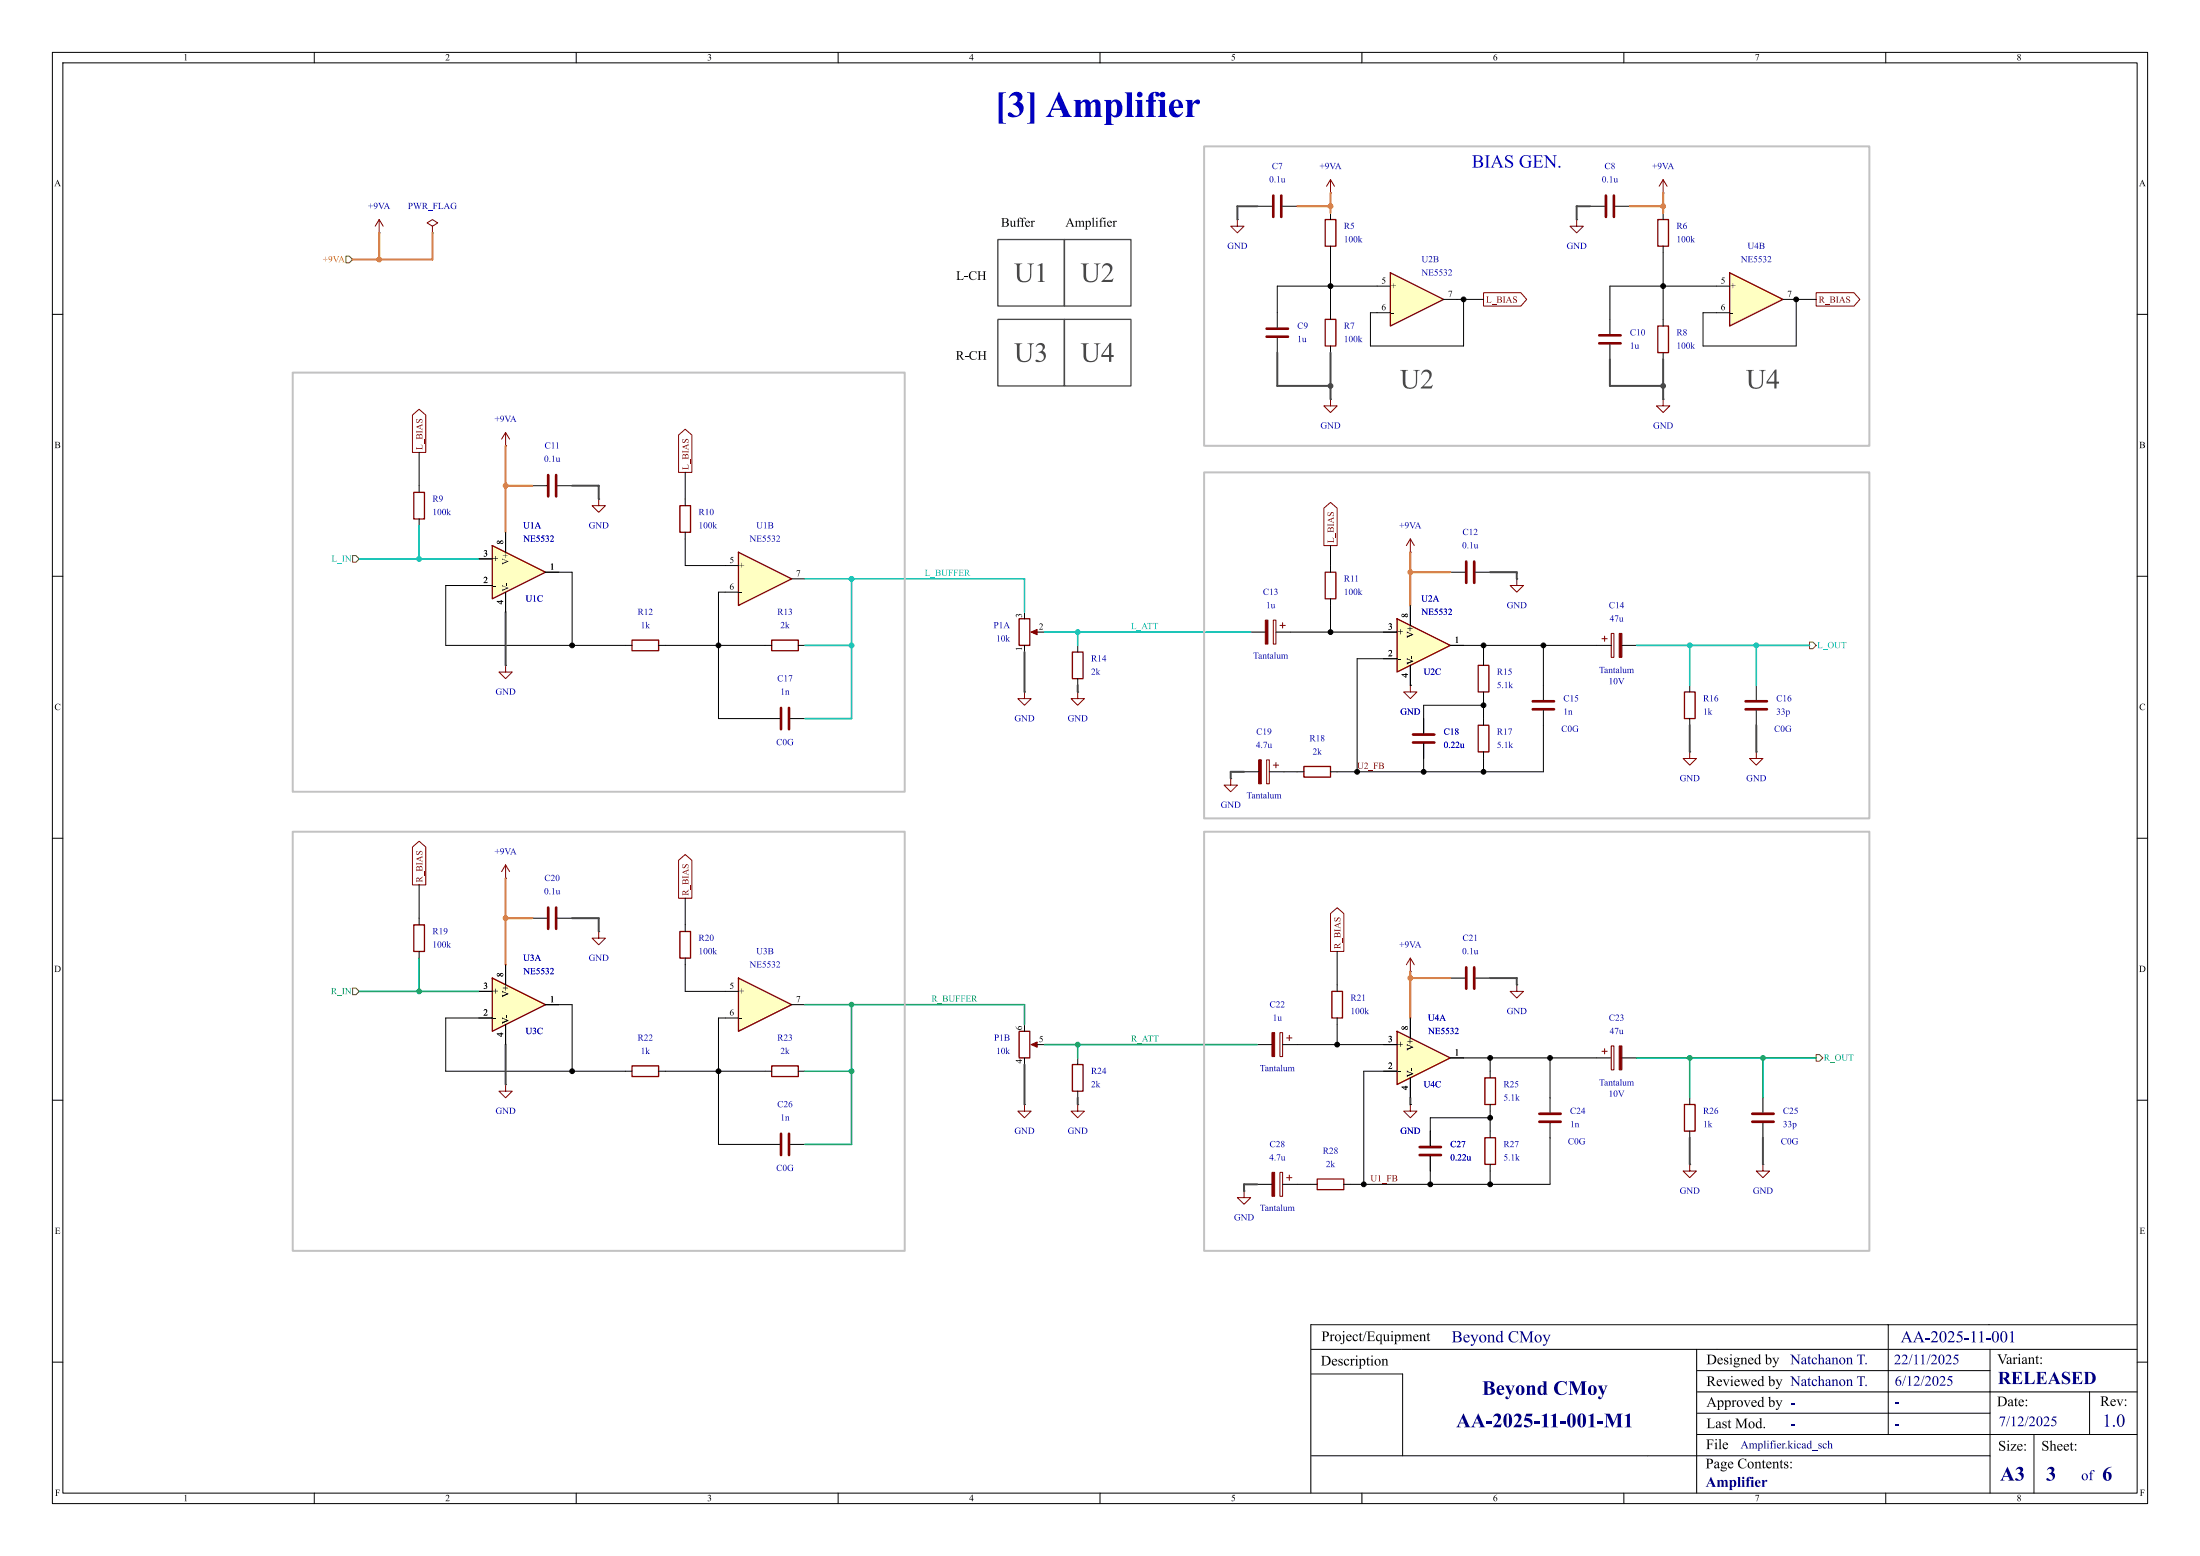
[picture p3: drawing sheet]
<svg xmlns="http://www.w3.org/2000/svg" width="420mm" height="297mm" viewBox="0 0 420 297" stroke-linecap="round" stroke-linejoin="round" font-family="sans-serif">
<g fill="none" stroke="#000" stroke-width=".19">
<path d="M10 10h400v277h-400zM12 12h396v273h-396zM60 10v2M110 10v2M160 10v2M210 10v2M260 10v2M310 10v2M360 10v2M10 60h2M408 60h2M10 110h2"/>
<path d="M408 110h2M10 160h2M408 160h2M10 210h2M408 210h2M10 260h2M250.2 252.9h157.7M250.3 257.6h17.2M267.6 257.6h112.1M408 260h2M250.3 277.9h129.6M250.3 262.3h17.5"/>
<path d="M324 265.7h84M324 261.6h55.9M324 269.7h55.9M388.3 273.8v11.2M398.9 265.7v8.1M60 285v2M110 285v2M160 285v2M210 285v2M260 285v2M310 285v2M360 285v2"/>
</g>
<path d="M341.9 271.9h.7v.2h-.7z" fill="#00007f"/>
<path d="M324 273.8h55.7" fill="none" stroke="#000" stroke-width=".19"/>
<path d="M361.8 267.8h.7v.2h-.7z" fill="#00007f"/>
<path d="M317.5 36.8h.1M205.7 123.2v1.3M205.7 129.5v1.3M250.2 252.9v32.1M323.9 257.6v27.4M360.5 252.9v20.9M379.8 257.6h28.2M379.9 257.6v27.4M267.8 262.3v15.6M379.8 273.8h28.2" fill="none" stroke="#000" stroke-width=".19"/>
<path d="M317.5 34.3l-.8 1.3M317.5 34.3l.8 1.3M317.5 34.3v2.5" fill="none" stroke="#840000" stroke-width=".19"/>
<path d="M204.7 124.5h2.1v5h-2.1z" fill="none" stroke="#840000" stroke-width=".25"/>
<path d="M94 186.7l10.1 5.1-10.1 5.1z" fill="#ffffc2"/>
<path d="M316.5 62.2h2v5.1h-2zM248.9 146.3h5.1v2h-5.1zM94 186.7l10.1 5.1-10.1 5.1zM254.3 189.2h2v5.1h-2zM251.5 225h5v2.1h-5z" fill="none" stroke="#840000" stroke-width=".25"/>
<g fill="none" stroke="#000" stroke-width=".19">
<path d="M317.5 61v1.2M317.5 67.3v1.3M238.8 120.7h2.8M243.6 120.7h2.8M269.2 130.8h.1M237.5 147.3h2.8M242.3 147.3h2.8M247.6 147.3h1.3M254 147.3h1.3M96.5 167.6h.1M91.4 189.2h2.6M91.4 194.3h2.6"/>
<path d="M96.5 184.2v3.8M96.5 195.6v3.8M104.1 191.8h2.6M240 199.4h2.8M244.9 199.4h2.7M255.3 188v1.2M255.3 194.3v1.3M269.2 185.4h.1M276.9 186.7h2.8M281.7 186.7h2.8M289.6 188h.1M269.2 210.8h.1"/>
<path d="M273 215.9v2.8M295.9 209.6v2.7M295.9 214.4v2.8M336.5 209.6v2.7M336.5 214.4v2.8M237.5 227.3h.1M240 226.1h2.8M244.9 226.1h2.7M250.2 226.1h1.3M256.5 226.1h1.3M273 220.7v2.8"/>
</g>
<g fill="none" stroke="#840000" stroke-width=".19">
<path d="M243.1 118.4h.5v4.5h-.5zM244.3 119.4h1.1M244.9 118.9v1M269.2 130.8v1.3h1.3l-1.3 1.3-1.2-1.3h1.2M241.8 145h.5v4.6h-.5zM243.1 146.1h1M243.6 145.5v1.1M96.5 165.1l-.7 1.3M96.5 165.1l.8 1.3M96.5 165.1v2.5M244.3 197.1h.6v4.6h-.6zM245.6 198.1h1"/>
<path d="M246.1 197.6v1M269.2 182.9l-.7 1.3M269.2 182.9l.8 1.3M269.2 182.9v2.5M289.6 188v1.2h1.2l-1.2 1.3-1.3-1.3h1.3M269.2 210.8v1.3h1.3l-1.3 1.3-1.2-1.3h1.2M237.5 227.3v1.3h1.3l-1.3 1.3-1.3-1.3h1.3M244.3 223.8h.6v4.5h-.6zM245.6 224.8h1M246.1 224.3v1"/>
</g>
<g fill="#840000" stroke="#840000" stroke-width=".19">
<path d="M242.8 223.8h.5v4.5h-.5z"/>
<path d="M241.6 118.4h.5v4.5h-.5z"/>
<path d="M240.3 145h.5v4.6h-.5z"/>
<path d="M242.8 197.1h.5v4.6h-.5z"/>
</g>
<path d="M279.9 184.7v4M281.4 184.7v4M271 218.9h4.1M293.9 212.6h4M293.9 214.1h4M334.5 212.6h4.1M334.5 214.1h4.1M271 220.5h4.1" fill="none" stroke="#840000" stroke-width=".51"/>
<path d="M266.7 196.9l10.2 5-10.2 5.1z" fill="#ffffc2"/>
<path d="M316.5 41.9h2v5.1h-2zM79 176.5h2v5.1h-2zM266.7 196.9l10.2 5-10.2 5.1zM283.5 217.2h2v5h-2z" fill="none" stroke="#840000" stroke-width=".25"/>
<g fill="none" stroke="#000" stroke-width=".19">
<path d="M317.5 40.6v1.3M317.5 47v1.3M307.3 61v2.8M307.3 65.8v2.8M80 175.3v1.2M80 181.6v1.3M264.2 199.4h2.5M269.2 194.3v3.8M264.2 204.5h2.5M269.2 205.7v3.9M276.9 201.9h2.5M284.5 215.9v1.3"/>
<path d="M284.5 222.2v1.3"/>
</g>
<path d="M305.3 64h4.1M305.3 65.5h4.1" fill="none" stroke="#840000" stroke-width=".51"/>
<path d="M330.2 52.1l10.2 5.1-10.2 5z" fill="#ffffc2"/>
<path d="M330.2 52.1l10.2 5.1-10.2 5zM283.5 205.7h2v5.1h-2zM321.6 210.8h2v5.1h-2z" fill="none" stroke="#840000" stroke-width=".25"/>
<path d="M327.7 54.6h2.5M327.7 59.7h2.5M340.4 57.2h2.5M234.9 148.6h.1M96.5 207h.1M284.5 204.5v1.2M284.5 210.8v1.3M304.8 201.9h2.8M309.6 201.9h2.8M322.6 209.6v1.2M322.6 215.9v1.3M336.5 222.2h.1" fill="none" stroke="#000" stroke-width=".19"/>
<path d="M234.9 148.6v1.3h1.3l-1.3 1.2-1.2-1.2h1.2M307.6 199.6h.5v4.6h-.5zM96.5 207v1.3h1.3l-1.3 1.3-1.3-1.3h1.3M305.8 200.7h1M306.3 200.2v1M336.5 222.2v1.3h1.3l-1.3 1.3-1.2-1.3h1.2" fill="none" stroke="#840000" stroke-width=".19"/>
<path d="M309.1 199.6h.5v4.6h-.5z" fill="#840000" stroke="#840000" stroke-width=".19"/>
<path d="M266.7 118.1l10.2 5.1-10.2 5.1z" fill="#ffffc2"/>
<path d="M194.6 118.1h2v5.1h-2zM253 109.2h2v5.1h-2zM266.7 118.1l10.2 5.1-10.2 5.1zM282.2 127h2v5.1h-2zM120.6 203.5h5.1v2h-5.1z" fill="none" stroke="#840000" stroke-width=".25"/>
<g fill="none" stroke="#000" stroke-width=".19">
<path d="M254 36.8h.1M303.5 39.4h2.8M308.4 39.4h2.7M236.2 41.9h.1M301 41.9h.1M254 76.2h.1M317.5 76.2h.1M254 108v1.2M254 114.3v1.3M276.9 109.2h2.8M281.7 109.2h2.8M195.6 132.1h.1"/>
<path d="M264.2 120.7h2.5M264.2 125.7h2.5M276.9 123.2h2.5M283.2 125.7v1.3M283.2 132.1v1.3M101.6 175.3h2.8M106.4 175.3h2.8M119.4 204.5h1.2M125.7 204.5h1.3"/>
</g>
<path d="M306.6 37.3v4.1M308.1 37.3v4.1M279.9 107.2v4.1M281.4 107.2v4.1M104.6 173.2v4.1M106.2 173.2v4.1" fill="none" stroke="#840000" stroke-width=".51"/>
<path d="M196.8 120.7l1.2-.6v1.1z" fill="#840000" stroke="#840000" stroke-width=".19"/>
<path d="M254 34.3l-.8 1.3M254 34.3l.8 1.3M254 34.3v2.5M236.2 41.9v1.3h1.3l-1.3 1.3-1.3-1.3h1.3M301 41.9v1.3h1.3l-1.3 1.3-1.3-1.3h1.3M254 76.2v1.3h1.3l-1.3 1.2-1.3-1.2h1.3M317.5 76.2v1.3h1.3l-1.3 1.2-1.3-1.2h1.3M195.6 132.1v1.3h1.2l-1.2 1.2-1.3-1.2h1.3M197.4 120.7h.7" fill="none" stroke="#840000" stroke-width=".19"/>
<path d="M265.4 52.1l10.2 5.1-10.2 5z" fill="#ffffc2"/>
<path d="M253 41.9h2v5.1h-2zM265.4 52.1l10.2 5.1-10.2 5zM253 61h2v5h-2zM129.8 96.5h2v5.1h-2zM120.6 122.2h5.1v2h-5.1zM147.3 122.2h5.1v2h-5.1zM282.2 138.4h2v5.1h-2zM321.6 132.1h2v5.1h-2z" fill="none" stroke="#840000" stroke-width=".25"/>
<g fill="none" stroke="#000" stroke-width=".19">
<path d="M240 39.4h2.8M244.9 39.4h2.7M243.8 59.7v2.8M254 40.6v1.3M254 47v1.3M254 59.7v1.3M262.9 54.6h2.5M262.9 59.7h2.5M275.6 57.2h2.5M243.8 64.5v2.8M254 66v1.3M130.8 95.3v1.2"/>
<path d="M130.8 101.6v1.3M269.2 105.4h.1M269.2 115.6v3.8M289.6 110.5h.1M119.4 123.2h1.2M125.7 123.2h1.3M146 123.2h1.3M146 137.2h2.8M150.9 137.2h2.8M152.4 123.2h1.3M205.7 132.1h.1M269.2 127v3.8"/>
<path d="M271.8 137.2v2.8M283.2 137.2v1.2M294.6 130.8v2.8M294.6 135.6v2.8M304.8 123.2h2.8M309.6 123.2h2.8M322.6 130.8v1.3M322.6 137.2v1.2M335.3 130.8v2.8M335.3 135.6v2.8M271.8 142v2.8M283.2 143.5v1.3"/>
<path d="M322.6 143.5h.1M335.3 143.5h.1M322.6 222.2h.1"/>
</g>
<path d="M243.1 37.3v4.1M244.6 37.3v4.1M241.8 62.7h4.1M241.8 64.3h4.1M149.1 135.1v4.1M150.6 135.1v4.1M292.6 133.9h4.1M292.6 135.4h4.1M333.2 133.9h4.1M333.2 135.4h4.1M269.7 140.2h4.1M269.7 141.7h4.1" fill="none" stroke="#840000" stroke-width=".51"/>
<path d="M269.2 102.9l-.7 1.2M269.2 102.9l.8 1.2M269.2 102.9v2.5M289.6 110.5v1.3h1.2l-1.2 1.2-1.3-1.2h1.3M205.7 132.1v1.3h1.3l-1.3 1.2-1.2-1.2h1.2M305.8 121.9h1M306.3 121.4v1M307.6 120.9h.5v4.6h-.5zM322.6 143.5v1.3h1.2l-1.2 1.3-1.3-1.3h1.3M335.3 143.5v1.3h1.2l-1.2 1.3-1.3-1.3h1.3M322.6 222.2v1.3h1.2l-1.2 1.3-1.3-1.3h1.3" fill="none" stroke="#840000" stroke-width=".19"/>
<path d="M309.1 120.9h.5v4.6h-.5z" fill="#840000" stroke="#840000" stroke-width=".19"/>
<path d="M141 105.4l10.1 5.1-10.1 5.1z" fill="#ffffc2"/>
<path d="M141 105.4l10.1 5.1-10.1 5.1zM147.3 203.5h5.1v2h-5.1zM204.7 203.2h2.1v5.1h-2.1z" fill="none" stroke="#840000" stroke-width=".25"/>
<path d="M114.3 95.3h.1M138.4 108h2.6M138.4 113h2.6M151.1 110.5h2.6M146 204.5h1.3M146 218.4h2.8M150.9 218.4h2.8M152.4 204.5h1.3M195.6 210.8h.1M205.7 210.8h.1M205.7 201.9v1.3M205.7 208.3v1.3" fill="none" stroke="#000" stroke-width=".19"/>
<path d="M114.3 95.3v1.2h1.3l-1.3 1.3-1.3-1.3h1.3M195.6 210.8v1.3h1.2l-1.2 1.3-1.3-1.3h1.3M205.7 210.8v1.3h1.3l-1.3 1.3-1.2-1.3h1.2" fill="none" stroke="#840000" stroke-width=".19"/>
<path d="M149.1 216.4v4.1M150.6 216.4v4.1" fill="none" stroke="#840000" stroke-width=".51"/>
<path d="M141 186.7l10.1 5.1-10.1 5.1z" fill="#ffffc2"/>
<path d="M79 94h2v5.1h-2zM129.8 177.8h2v5.1h-2zM141 186.7l10.1 5.1-10.1 5.1zM194.6 196.9h2v5h-2z" fill="none" stroke="#840000" stroke-width=".25"/>
<path d="M72.4 44.5h.1M82.5 44.5h.1M80 92.7v1.3M80 99.1v1.2M96.5 101.6v3.8M96.5 113v3.8M114.3 177.8h.1M130.8 176.5v1.3M130.8 182.9v1.3M138.4 189.2h2.6M138.4 194.3h2.6M151.1 191.8h2.6" fill="none" stroke="#000" stroke-width=".19"/>
<path d="M72.4 41.9l-.8 1.3M72.4 41.9l.8 1.3M72.4 41.9v2.6M82.5 43.2l1.1-.7-1.1-.6-1 .6 1 .7v1.3M114.3 177.8v1.3h1.3l-1.3 1.2-1.3-1.2h1.3M197.4 199.4h.7" fill="none" stroke="#840000" stroke-width=".19"/>
<path d="M196.8 199.4l1.2-.5v1z" fill="#840000" stroke="#840000" stroke-width=".19"/>
<path d="M94 104.1l10.1 5.1-10.1 5.1z" fill="#ffffc2"/>
<path d="M94 104.1l10.1 5.1-10.1 5.1z" fill="none" stroke="#840000" stroke-width=".25"/>
<g fill="none" stroke="#000" stroke-width=".19">
<path d="M254 48.3v11.4M262.9 54.6h-19.1v5.1M278.1 57.2h5.1M279.4 57.2v8.8h-17.8v-6.3h1.3M317.5 48.3v12.7M327.7 54.6h-20.4v6.4M346.7 57.2h-3.8v8.8h-17.8v-6.3h2.6M80 86.4v6.3M96.5 85.1h.1M101.6 92.7h2.8M106.4 92.7h2.8M130.8 90.2v5.1"/>
<path d="M91.4 106.7h2.6M94 111.8h-8.9v11.4h34.3M96.5 101.6v3.8M96.5 113v3.8M104.1 109.2h5.1v14M130.8 102.9v5.1h7.6M138.4 113h-1.2v24.2h8.8M254 104.1v3.9M254 115.6v5.1M269.2 115.6v3.8M96.5 127h.1M127 123.2h19"/>
<path d="M246.4 120.7h20.3M266.7 125.7h-7.6v21.6M269.2 130.8h.1M269.2 127v3.8M276.9 123.2h27.9M283.2 123.2v2.5M283.2 133.4v3.8M283.2 134.6h-11.4v5.4M294.6 123.2v7.6M294.6 138.4v8.9h-39.3M245.1 147.3h2.5M271.8 142v5.3"/>
<path d="M283.2 144.8v2.5M80 168.9v6.4M130.8 171.5v5M91.4 189.2h2.6M94 194.3h-8.9v10.2h34.3M96.5 184.2v3.8M96.5 195.6v3.8M104.1 191.8h5.1v12.7M130.8 184.2v5h7.6M138.4 194.3h-1.2v24.1h8.8M247.6 199.4h19.1M255.3 181.6v6.4"/>
<path d="M255.3 195.6v3.8M269.2 194.3v3.8M127 204.5h19M266.7 204.5h-6.4v21.6M269.2 210.8h.1M269.2 205.7v3.9M276.9 201.9h27.9M284.5 213.4h-11.5v5.3M284.5 201.9v2.6M284.5 212.1v3.8M295.9 217.2v8.9h-38.1M295.9 201.9v7.7"/>
<path d="M247.6 226.1h2.6M273 220.7v5.4M284.5 223.5v2.6"/>
</g>
<path d="M104.6 90.7v4M106.2 90.7v4" fill="none" stroke="#840000" stroke-width=".51"/>
<path d="M283.2 55.9h7.1l1.2 1.3-1.2 1.2h-7.1zM346.7 55.9h7.2l1.2 1.3-1.2 1.2h-7.2zM78.7 79.2l1.3-1.1 1.3 1.1v7.2h-2.6zM96.5 82.6l-.7 1.2M96.5 82.6l.8 1.2M96.5 82.6v2.5M129.5 83l1.3-1.1 1.3 1.1v7.2h-2.6zM252.7 97l1.3-1.1 1.3 1.1v7.1h-2.6zM96.5 127v1.3h1.3l-1.3 1.2-1.3-1.2h1.3M78.7 161.7l1.3-1.1 1.3 1.1v7.2h-2.6zM129.5 164.2l1.3-1.1 1.3 1.1v7.3h-2.6zM254 174.4l1.3-1.1 1.2 1.1v7.2h-2.5z" fill="none" stroke="#840000" stroke-width=".19"/>
<path d="M66 48.9h.7l.6 .6-.6 .7h-.7zM67.3 106h.6l.7 .7-.7 .6h-.6zM345.4 122.6h.7l.6 .6-.6 .6h-.7zM67.3 188.6h.6l.7 .6-.7 .7h-.6zM346.7 201.3h.6l.7 .6-.7 .7h-.6z" fill="none" stroke="#725600" stroke-width=".19"/>
<g fill="none" stroke="#f58100" stroke-width=".38">
<path d="M247.6 39.4h6.4M254 36.8v3.8M311.1 39.4h6.4M317.5 36.8v3.8M72.4 44.5v5M82.5 44.5v5h-15.2M96.5 85.1v16.5M96.5 92.7h5.1M269.2 105.4v10.2M269.2 109.2h7.7M96.5 167.6v16.6M96.5 175.3h5.1"/>
<path d="M269.2 185.4v8.9M269.2 186.7h7.7"/>
</g>
<path d="M68.6 189.2h22.8M80 182.9v6.3M153.7 191.8h41.9v3.8M162.6 191.8v26.6h-8.9M199.4 199.4h40.6M205.7 199.4v2.5M153.7 204.5h8.9M312.4 201.9h34.3M322.6 201.9v7.7M336.5 201.9v7.7" fill="none" stroke="#0db062" stroke-width=".3"/>
<path d="M68.6 106.7h22.8M80 100.3v6.4M153.7 110.5h41.9v6.3M162.6 110.5v26.7h-8.9M153.7 123.2h8.9M199.4 120.7h39.4M205.7 120.7v2.5M312.4 123.2h33M322.6 123.2v7.6M335.3 123.2v7.6" fill="none" stroke="#00c2c2" stroke-width=".3"/>
<g fill="none" stroke="#484848" stroke-width=".38">
<path d="M240 39.4h-3.8v2.5M303.5 39.4h-2.5v2.5M243.8 67.3v6.4h10.2M254 67.3v8.9M307.3 68.6v5.1h10.2M317.5 68.6v7.6M109.2 92.7h5.1v2.6M96.5 116.8v10.2M284.5 109.2h5.1v1.3M195.6 124.5v7.6M205.7 130.8v1.3M322.6 138.4v5.1"/>
<path d="M335.3 138.4v5.1M237.5 147.3h-2.6v1.3M109.2 175.3h5.1v2.5M96.5 199.4v7.6M284.5 186.7h5.1v1.3M195.6 203.2v7.6M205.7 209.6v1.2M269.2 209.6v1.2M322.6 217.2v5M336.5 217.2v5M240 226.1h-2.5v1.2"/>
</g>
<path d="M229.9 27.9h127v57.2h-127zM55.9 71.1h116.8v80h-116.8zM229.9 90.2h127v66h-127zM55.9 158.8h116.8v80h-116.8zM229.9 158.8h127v80h-127z" fill="none" stroke="#c2c2c2" stroke-width=".38"/>
<path d="M190.5 45.7h12.7v12.7h-12.7zM203.2 45.7h12.7v12.7h-12.7zM190.5 61h12.7v12.7h-12.7zM203.2 61h12.7v12.7h-12.7z" fill="none" stroke="#484848" stroke-width=".25"/>
<g fill="#000" stroke="#000" stroke-width=".19">
<circle cx="254" cy="54.6" r=".46"/>
<circle cx="279.4" cy="57.2" r=".46"/>
<circle cx="317.5" cy="54.6" r=".46"/>
<circle cx="342.9" cy="57.2" r=".46"/>
<circle cx="109.2" cy="123.2" r=".46"/>
<circle cx="137.2" cy="123.2" r=".46"/>
<circle cx="254" cy="120.7" r=".46"/>
<circle cx="283.2" cy="123.2" r=".46"/>
<circle cx="283.2" cy="134.6" r=".46"/>
<circle cx="294.6" cy="123.2" r=".46"/>
<circle cx="271.8" cy="147.3" r=".46"/>
<circle cx="283.2" cy="147.3" r=".46"/>
<circle cx="255.3" cy="199.4" r=".46"/>
<circle cx="109.2" cy="204.5" r=".46"/>
<circle cx="137.2" cy="204.5" r=".46"/>
<circle cx="284.5" cy="213.4" r=".46"/>
<circle cx="284.5" cy="201.9" r=".46"/>
<circle cx="295.9" cy="201.9" r=".46"/>
<circle cx="260.3" cy="226.1" r=".46"/>
<circle cx="273" cy="226.1" r=".46"/>
<circle cx="284.5" cy="226.1" r=".46"/>
</g>
<g fill="#484848" stroke="#484848" stroke-width=".19">
<circle cx="254" cy="73.7" r=".46"/>
<circle cx="317.5" cy="73.7" r=".46"/>
</g>
<g fill="#f58100" stroke="#f58100" stroke-width=".19">
<circle cx="269.2" cy="186.7" r=".46"/>
<circle cx="317.5" cy="39.4" r=".46"/>
<circle cx="269.2" cy="109.2" r=".46"/>
<circle cx="96.5" cy="92.7" r=".46"/>
<circle cx="72.4" cy="49.5" r=".46"/>
<circle cx="96.5" cy="175.3" r=".46"/>
<circle cx="254" cy="39.4" r=".46"/>
</g>
<g fill="#00c2c2" stroke="#00c2c2" stroke-width=".19">
<circle cx="322.6" cy="123.2" r=".46"/>
<circle cx="335.3" cy="123.2" r=".46"/>
<circle cx="205.7" cy="120.7" r=".46"/>
<circle cx="162.6" cy="123.2" r=".46"/>
<circle cx="162.6" cy="110.5" r=".46"/>
<circle cx="80" cy="106.7" r=".46"/>
</g>
<g fill="#0db062" stroke="#0db062" stroke-width=".19">
<circle cx="336.5" cy="201.9" r=".46"/>
<circle cx="322.6" cy="201.9" r=".46"/>
<circle cx="162.6" cy="191.8" r=".46"/>
<circle cx="162.6" cy="204.5" r=".46"/>
<circle cx="205.7" cy="199.4" r=".46"/>
<circle cx="80" cy="189.2" r=".46"/>
</g>
<text font-size="7.1" fill="#0000c2" x="189.9" y="24.2">[3] Amplifier</text>
<g font-size="5.3" fill="#484848">
<text x="193.6" y="55.2">U1</text>
<text x="206.3" y="55.2">U2</text>
<text x="193.6" y="70.4">U3</text>
<text x="206.3" y="70.4">U4</text>
<text x="267.3" y="75.5">U2</text>
<text x="333.3" y="75.5">U4</text>
</g>
<g font-size="3.9" fill="#00007f">
<text x="282.9" y="267.3">BeyondCMoy</text>
<text x="278" y="273.4">AA-2025-11-001-M1</text>
<text x="381.8" y="283.6">A3</text>
<text x="390.6" y="283.6">3</text>
<text x="401.3" y="283.6">6</text>
</g>
<text font-size="3.5" fill="#0000c2" x="281" y="32.9">BIAS GEN.</text>
<g font-size="3.5" fill="#00007f">
<text x="381.4" y="265.1">RELEASED</text>
<text x="401.4" y="273.2">1.0</text>
</g>
<g font-size="3.2" fill="#00007f">
<text x="277.1" y="257">BeyondCMoy</text>
<text x="362.8" y="257">AA-2025-11-001</text>
</g>
<g font-size="2.8">
<text x="252.3" y="256.7">Project/Equipment</text>
<text x="252.1" y="261.4">Description</text>
<text x="325.8" y="261.1">Designedby</text>
<text x="381.3" y="261.1">Variant:</text>
<text x="325.8" y="265.3">Reviewedby NatchanonT.</text>
<text x="381.2" y="269.1">Date:</text>
<text x="400.9" y="269.1">Rev:</text>
<text x="325.8" y="273.3">LastMod.</text>
<text x="325.6" y="281">PageContents:</text>
<text x="325.7" y="277.3">File</text>
<text x="381.4" y="277.6">Size:</text>
<text x="389.7" y="277.6">Sheet:</text>
</g>
<g font-size="2.8" fill="#00007f">
<text x="341.8" y="261.1">NatchanonT.</text>
<text x="361.6" y="261.1">22/11/2025</text>
<text x="325.8" y="269.3">Approvedby -</text>
<text x="361.7" y="265.2">6/12/2025</text>
<text x="361.7" y="273.3">-</text>
<text x="381.6" y="272.9">7/12/2025</text>
<text x="325.6" y="284.5">Amplifier</text>
<text x="397.3" y="283.2">of</text>
</g>
<g font-size="2.5">
<text x="191.1" y="43.9">Buffer</text>
<text x="203.4" y="43.9">Amplifier</text>
<text x="182.5" y="54.1">L-CH</text>
<text x="182.4" y="69.3">R-CH</text>
</g>
<text font-size="2.2" fill="#00007f" x="332.3" y="277">Amplifier.kicad_sch</text>
<g font-size="1.8">
<text x="35" y="12">1</text>
<text x="85" y="12">2</text>
<text x="135" y="12">3</text>
<text x="185" y="12">4</text>
<text x="235" y="12">5</text>
<text x="285" y="12">6</text>
<text x="335" y="12">7</text>
<text x="385" y="12">8</text>
<text x="10.3" y="36">A</text>
<text x="408.3" y="36">A</text>
<text x="263.7" y="54.4">5</text>
<text x="263.7" y="59.4">6</text>
<text x="265.6" y="55.6">+</text>
<text x="276.4" y="56.9">7</text>
<text x="328.5" y="54.4">5</text>
<text x="328.5" y="59.4">6</text>
<text x="330.3" y="55.6">+</text>
<text x="341.2" y="56.9">7</text>
<text x="265.6" y="60.7">-</text>
<text x="330.3" y="60.7">-</text>
<text x="10.4" y="86">B</text>
<text x="408.4" y="86">B</text>
<text x="92.3" y="106.4">3</text>
<text x="94.1" y="107.7">+</text>
<text x="96.3" y="103.9" transform="rotate(-90 96.3 103.9)">8</text>
<text x="97.5" y="107.8" transform="rotate(-90 97.5 107.8)">V+</text>
<text x="139.3" y="107.7">5</text>
<text x="92.3" y="111.5">2</text>
<text x="94.1" y="112.7">-</text>
<text x="97.5" y="112.9" transform="rotate(-90 97.5 112.9)">V-</text>
<text x="105" y="109">1</text>
<text x="139.3" y="112.8">6</text>
<text x="141.1" y="108.9">+</text>
<text x="152" y="110.2">7</text>
<text x="96.3" y="115.4" transform="rotate(-90 96.3 115.4)">4</text>
<text x="141.1" y="114">-</text>
<text x="195.3" y="117.9" transform="rotate(-90 195.3 117.9)">3</text>
<text x="269" y="117.9" transform="rotate(-90 269 117.9)">8</text>
<text x="195.3" y="124.3" transform="rotate(-90 195.3 124.3)">1</text>
<text x="198.3" y="120.4">2</text>
<text x="265" y="120.4">3</text>
<text x="265" y="125.5">2</text>
<text x="266.8" y="121.6">+</text>
<text x="270.2" y="121.8" transform="rotate(-90 270.2 121.8)">V+</text>
<text x="277.7" y="122.9">1</text>
<text x="266.8" y="126.7">-</text>
<text x="269" y="129.3" transform="rotate(-90 269 129.3)">4</text>
<text x="270.2" y="126.9" transform="rotate(-90 270.2 126.9)">V-</text>
<text x="10.4" y="136">C</text>
<text x="408.4" y="136">C</text>
<text x="259.1" y="147">U2_FB</text>
<text x="10.3" y="186">D</text>
<text x="92.3" y="189">3</text>
<text x="94.1" y="190.2">+</text>
<text x="96.3" y="186.5" transform="rotate(-90 96.3 186.5)">8</text>
<text x="97.5" y="190.4" transform="rotate(-90 97.5 190.4)">V+</text>
<text x="105" y="191.5">1</text>
<text x="139.3" y="189">5</text>
<text x="141.1" y="190.2">+</text>
<text x="152" y="191.5">7</text>
<text x="408.3" y="186">D</text>
<text x="92.3" y="194.1">2</text>
<text x="94.1" y="195.3">-</text>
<text x="96.3" y="197.9" transform="rotate(-90 96.3 197.9)">4</text>
<text x="97.5" y="195.5" transform="rotate(-90 97.5 195.5)">V-</text>
<text x="139.3" y="194.1">6</text>
<text x="141.1" y="195.3">-</text>
<text x="195.3" y="196.7" transform="rotate(-90 195.3 196.7)">6</text>
<text x="269" y="196.7" transform="rotate(-90 269 196.7)">8</text>
<text x="195.3" y="203" transform="rotate(-90 195.3 203)">4</text>
<text x="198.3" y="199.1">5</text>
<text x="265" y="199.1">3</text>
<text x="266.8" y="200.4">+</text>
<text x="270.2" y="200.5" transform="rotate(-90 270.2 200.5)">V+</text>
<text x="277.7" y="201.7">1</text>
<text x="265" y="204.2">2</text>
<text x="266.8" y="205.5">-</text>
<text x="269" y="208.1" transform="rotate(-90 269 208.1)">4</text>
<text x="270.2" y="205.6" transform="rotate(-90 270.2 205.6)">V-</text>
<text x="10.4" y="236">E</text>
<text x="408.4" y="236">E</text>
<text x="10.5" y="286">F</text>
<text x="35" y="287">1</text>
<text x="85" y="287">2</text>
<text x="135" y="287">3</text>
<text x="185" y="287">4</text>
<text x="235" y="287">5</text>
<text x="285" y="287">6</text>
<text x="335" y="287">7</text>
<text x="385" y="287">8</text>
<text x="408.5" y="286">F</text>
</g>
<g font-size="1.8" fill="#0000c2">
<text x="242.3" y="35.3">0.1u</text>
<text x="242.8" y="32.7">C7</text>
<text x="251.9" y="32.7">+9VA</text>
<text x="305.8" y="35.3">0.1u</text>
<text x="306.3" y="32.7">C8</text>
<text x="315.4" y="32.7">+9VA</text>
<text x="70.3" y="40.4">+9VA</text>
<text x="77.9" y="40.4">PWR_FLAG</text>
<text x="234.3" y="48">GND</text>
<text x="256.5" y="44.2">R5</text>
<text x="256.5" y="46.7">100k</text>
<text x="299.1" y="48">GND</text>
<text x="320" y="44.2">R6</text>
<text x="320" y="46.7">100k</text>
<text x="333.6" y="48">U4B</text>
<text x="271.4" y="53.1">NE5532</text>
<text x="271.4" y="50.5">U2B</text>
<text x="332.3" y="50.5">NE5532</text>
<text x="247.6" y="63.2">C9</text>
<text x="247.6" y="65.8">1u</text>
<text x="256.5" y="63.2">R7</text>
<text x="256.5" y="65.8">100k</text>
<text x="311.1" y="64.5">C10</text>
<text x="320" y="64.5">R8</text>
<text x="311.1" y="67">1u</text>
<text x="320" y="67">100k</text>
<text x="94.4" y="81">+9VA</text>
<text x="252.1" y="82.3">GND</text>
<text x="315.6" y="82.3">GND</text>
<text x="103.9" y="88.6">0.1u</text>
<text x="104" y="86.1">C11</text>
<text x="82.5" y="96.2">R9</text>
<text x="82.5" y="98.8">100k</text>
<text x="99.9" y="101.3">U1A</text>
<text x="112.4" y="101.3">GND</text>
<text x="133.3" y="98.8">R10</text>
<text x="133.3" y="101.3">100k</text>
<text x="144.4" y="101.3">U1B</text>
<text x="267.1" y="101.3">+9VA</text>
<text x="99.9" y="103.9">NE5532</text>
<text x="143.1" y="103.9">NE5532</text>
<text x="279.1" y="105.1">0.1u</text>
<text x="279.2" y="102.6">C12</text>
<text x="256.5" y="111.5">R11</text>
<text x="100.3" y="115.3">U1C</text>
<text x="121.7" y="117.8">R12</text>
<text x="148.4" y="117.8">R13</text>
<text x="241.1" y="114">C13</text>
<text x="241.7" y="116.6">1u</text>
<text x="256.5" y="114">100k</text>
<text x="271.3" y="115.3">U2A</text>
<text x="271.4" y="117.8">NE5532</text>
<text x="287.6" y="116.6">GND</text>
<text x="307.1" y="116.6">C14</text>
<text x="307.3" y="119.1">47u</text>
<text x="122.3" y="120.4">1k</text>
<text x="149" y="120.4">2k</text>
<text x="189.7" y="120.4">P1A</text>
<text x="190.2" y="122.9">10k</text>
<text x="148.4" y="130.5">C17</text>
<text x="208.3" y="126.7">R14</text>
<text x="208.3" y="129.3">2k</text>
<text x="239.2" y="126.2">Tantalum</text>
<text x="271.8" y="129.3">U2C</text>
<text x="285.8" y="129.3">R15</text>
<text x="285.8" y="131.8">5.1k</text>
<text x="305.3" y="128.9">Tantalum</text>
<text x="307.1" y="131.1">10V</text>
<text x="94.6" y="133.1">GND</text>
<text x="149" y="133.1">1n</text>
<text x="267.3" y="136.9">GND</text>
<text x="298.4" y="134.3">C15</text>
<text x="298.4" y="136.9">1n</text>
<text x="325.1" y="134.3">R16</text>
<text x="325.1" y="136.9">1k</text>
<text x="339.1" y="134.3">C16</text>
<text x="339.1" y="136.9">33p</text>
<text x="148.2" y="142.7">C0G</text>
<text x="193.7" y="138.1">GND</text>
<text x="203.8" y="138.1">GND</text>
<text x="239.7" y="143.2">4.7u</text>
<text x="239.8" y="140.7">C19</text>
<text x="250" y="142">R18</text>
<text x="275.6" y="140.7">C18</text>
<text x="275.6" y="143.2">0.22u</text>
<text x="285.8" y="140.7">R17</text>
<text x="285.8" y="143.2">5.1k</text>
<text x="298" y="140.2">C0G</text>
<text x="338.7" y="140.2">C0G</text>
<text x="250.6" y="144.5">2k</text>
<text x="320.7" y="149.6">GND</text>
<text x="333.4" y="149.6">GND</text>
<text x="233" y="154.7">GND</text>
<text x="238" y="152.9">Tantalum</text>
<text x="94.4" y="163.5">+9VA</text>
<text x="103.9" y="171.2">0.1u</text>
<text x="103.9" y="168.6">C20</text>
<text x="82.5" y="178.8">R19</text>
<text x="82.5" y="181.3">100k</text>
<text x="99.9" y="183.9">U3A</text>
<text x="112.4" y="183.9">GND</text>
<text x="133.3" y="180.1">R20</text>
<text x="133.3" y="182.6">100k</text>
<text x="143.1" y="185.1">NE5532</text>
<text x="144.4" y="182.6">U3B</text>
<text x="267.1" y="181.3">+9VA</text>
<text x="279.1" y="182.6">0.1u</text>
<text x="279.2" y="180.1">C21</text>
<text x="99.9" y="186.4">NE5532</text>
<text x="257.8" y="191.5">R21</text>
<text x="100.3" y="197.8">U3C</text>
<text x="242.4" y="192.8">C22</text>
<text x="243" y="195.3">1u</text>
<text x="257.8" y="194">100k</text>
<text x="272.6" y="195.3">U4A</text>
<text x="272.6" y="197.8">NE5532</text>
<text x="287.6" y="194">GND</text>
<text x="307.1" y="195.3">C23</text>
<text x="307.3" y="197.8">47u</text>
<text x="121.7" y="199.1">R22</text>
<text x="122.3" y="201.6">1k</text>
<text x="148.4" y="199.1">R23</text>
<text x="149" y="201.6">2k</text>
<text x="189.8" y="199.1">P1B</text>
<text x="190.2" y="201.6">10k</text>
<text x="208.3" y="205.5">R24</text>
<text x="208.3" y="208">2k</text>
<text x="240.5" y="204.9">Tantalum</text>
<text x="271.8" y="208">U4C</text>
<text x="287" y="208">R25</text>
<text x="305.3" y="207.7">Tantalum</text>
<text x="307.1" y="209.8">10V</text>
<text x="94.6" y="213.1">GND</text>
<text x="148.4" y="211.8">C26</text>
<text x="149" y="214.3">1n</text>
<text x="287" y="210.5">5.1k</text>
<text x="299.7" y="213.1">C24</text>
<text x="299.7" y="215.6">1n</text>
<text x="325.1" y="213.1">R26</text>
<text x="325.1" y="215.6">1k</text>
<text x="340.4" y="213.1">C25</text>
<text x="340.4" y="215.6">33p</text>
<text x="193.7" y="216.9">GND</text>
<text x="203.8" y="216.9">GND</text>
<text x="242.3" y="222">4.7u</text>
<text x="242.4" y="219.4">C28</text>
<text x="252.5" y="220.7">R28</text>
<text x="267.3" y="216.9">GND</text>
<text x="276.9" y="219.4">C27</text>
<text x="276.9" y="222">0.22u</text>
<text x="287" y="219.4">R27</text>
<text x="287" y="222">5.1k</text>
<text x="299.3" y="218.9">C0G</text>
<text x="340" y="218.9">C0G</text>
<text x="148.2" y="224">C0G</text>
<text x="253.1" y="223.2">2k</text>
<text x="235.6" y="233.4">GND</text>
<text x="240.5" y="231.6">Tantalum</text>
<text x="320.7" y="228.3">GND</text>
<text x="334.6" y="228.3">GND</text>
</g>
<text font-size="1.8" fill="#f58100" x="61.6" y="50.5">+9VA</text>
<g font-size="1.8" fill="#840000">
<text x="283.7" y="58.2">L_BIAS</text>
<text x="347.2" y="58.2">R_BIAS</text>
<text x="81.1" y="85.9" transform="rotate(-90 81.1 85.9)">L_BIAS</text>
<text x="131.9" y="89.7" transform="rotate(-90 131.9 89.7)">L_BIAS</text>
<text x="255.1" y="103.7" transform="rotate(-90 255.1 103.7)">L_BIAS</text>
<text x="81.1" y="168.4" transform="rotate(-90 81.1 168.4)">R_BIAS</text>
<text x="131.9" y="171" transform="rotate(-90 131.9 171)">R_BIAS</text>
<text x="256.3" y="181.1" transform="rotate(-90 256.3 181.1)">R_BIAS</text>
<text x="261.6" y="225.7">U1_FB</text>
</g>
<g font-size="1.8" fill="#00c2c2">
<text x="63.3" y="107.7">L_IN</text>
<text x="176.5" y="110.1">L_BUFFER</text>
<text x="215.9" y="120.3">L_ATT</text>
<text x="346.9" y="124.2">L_OUT</text>
</g>
<g font-size="1.8" fill="#0db062">
<text x="63.2" y="190.2">R_IN</text>
<text x="177.8" y="191.4">R_BUFFER</text>
<text x="215.9" y="199">R_ATT</text>
<text x="348.2" y="202.9">R_OUT</text>
</g>
</svg>
